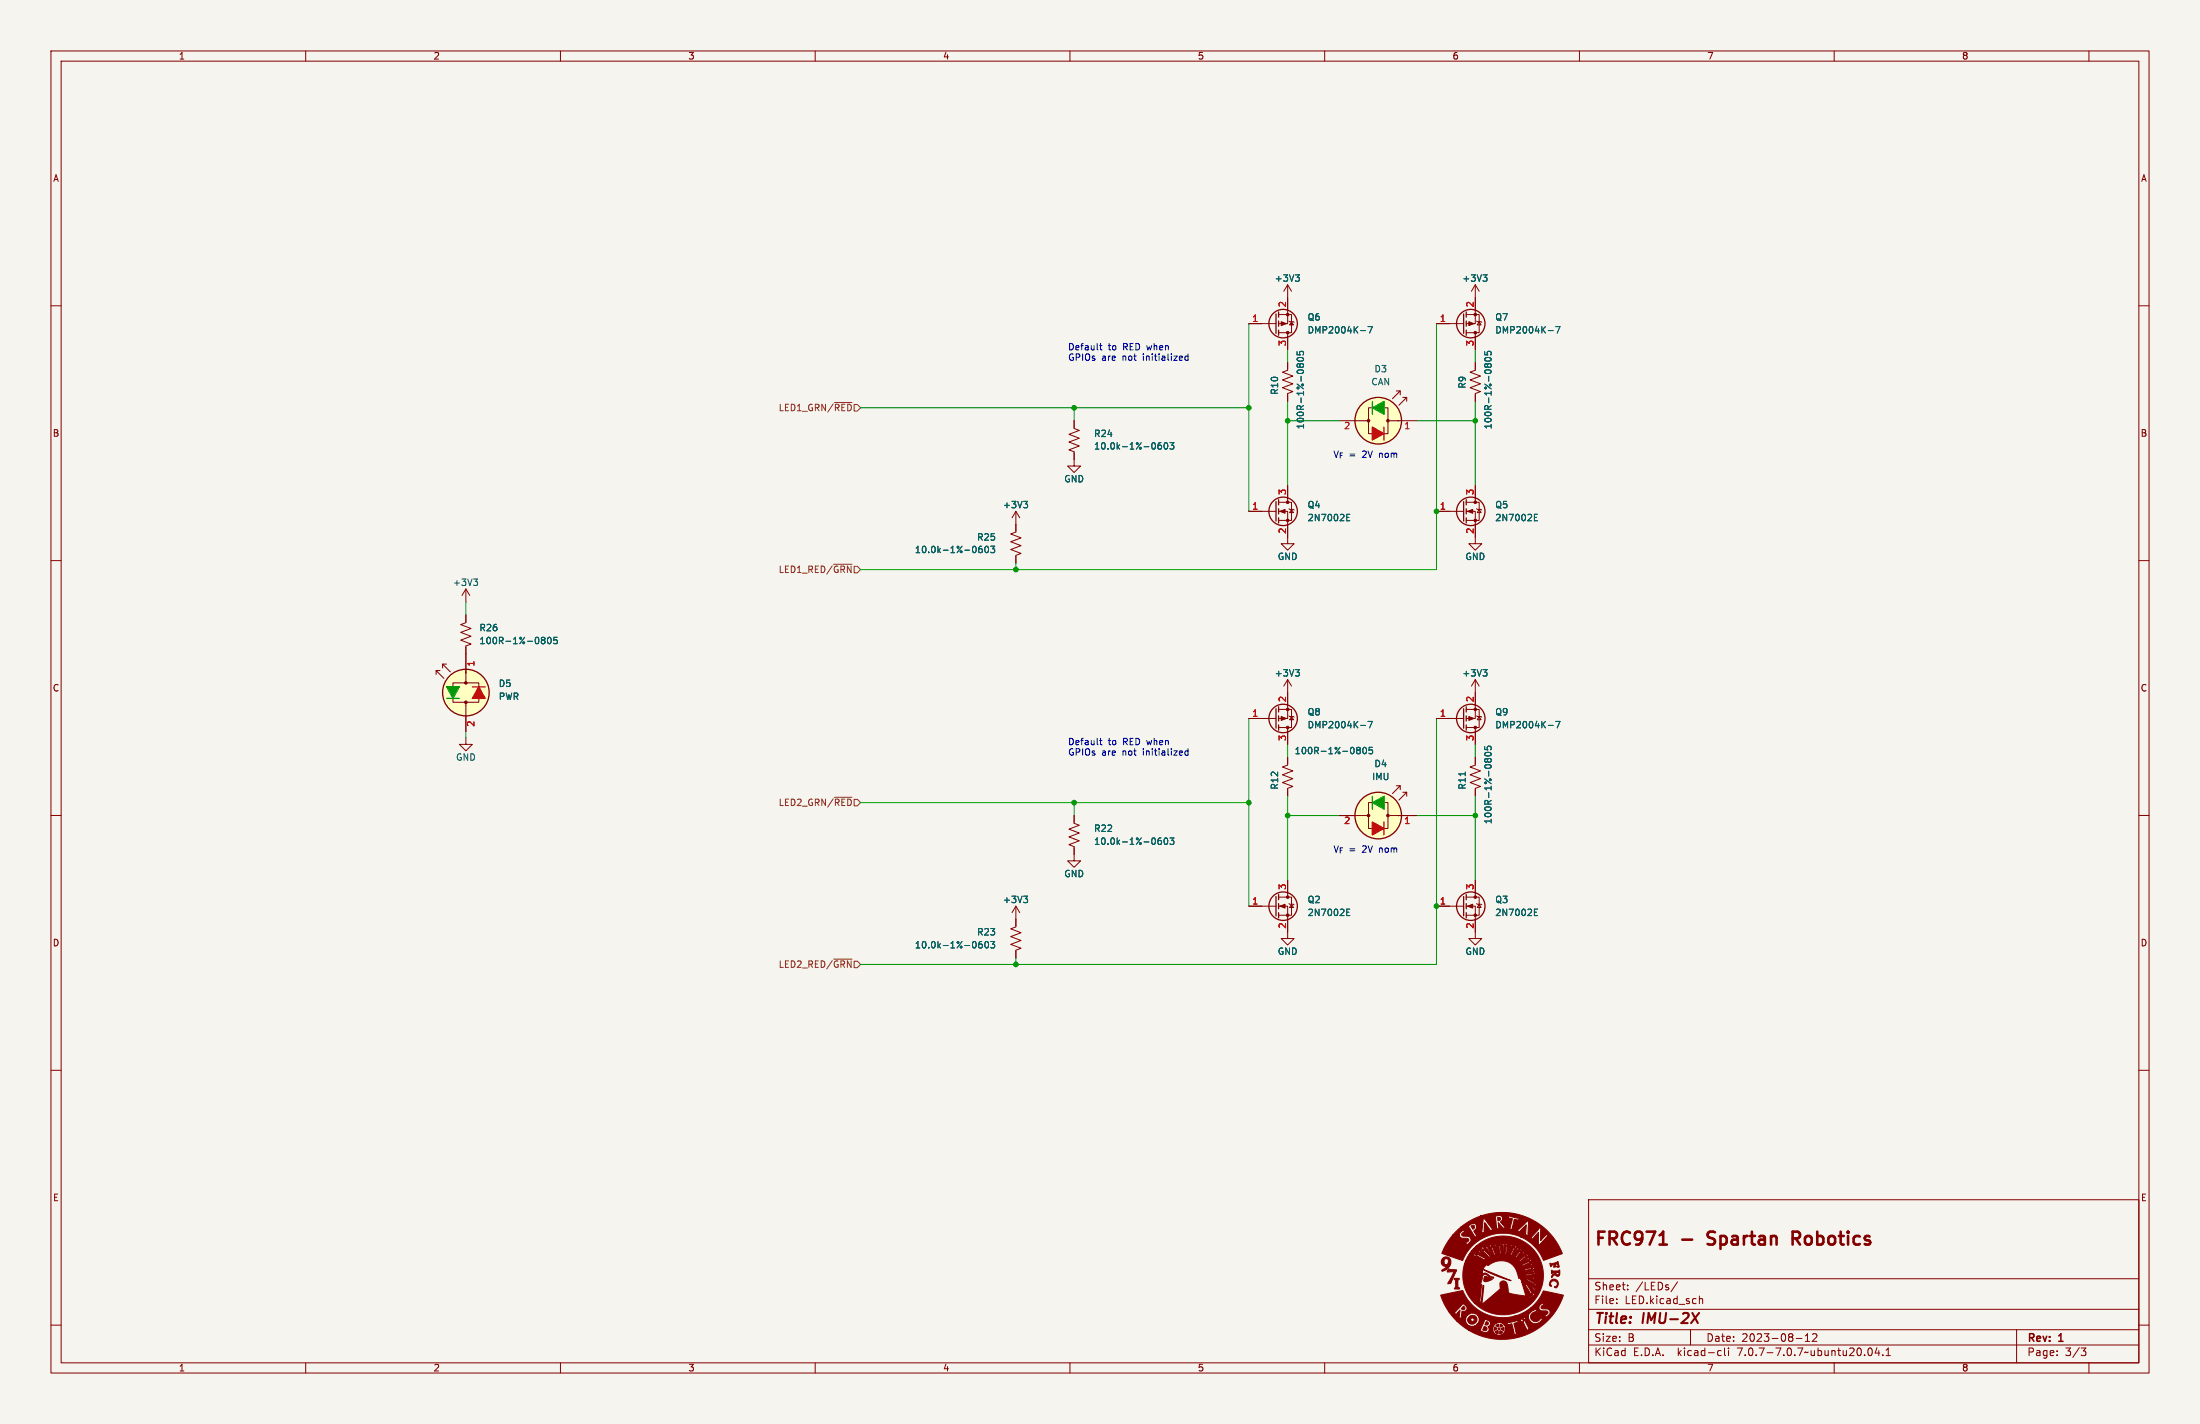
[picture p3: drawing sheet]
<svg xmlns="http://www.w3.org/2000/svg" width="432mm" height="279mm" viewBox="0 0 432 279" stroke-linecap="round" stroke-linejoin="round" font-family="sans-serif">
<path d="M0 0h431.8v279.4h-431.8z" fill="#f5f4ef" stroke="#f5f4ef" stroke-width=".2"/>
<g fill="none" stroke="#840000" stroke-width=".2">
<path d="M10 10h411.8v259.4h-411.8zM12 12h407.8v255.4h-407.8zM60 10v2M110 10v2M160 10v2M210 10v2M260 10v2M310 10v2M360 10v2M410 10v2M10 60h2M252.7 55.9v7.6h-1.7"/>
<path d="M252.7 55.9l-.7 1.3M252.7 55.9l.8 1.3M289.6 55.9v7.6h-1.8M289.6 55.9l-.8 1.3M289.6 55.9l.7 1.3M419.8 60h2M245.1 63.5h5.3M251 61.7h2.5v3.6h-2.5M252.7 71.1v1.5l-1 .4 2 .8-2 .7 2 .8-2 .8 2 .7-1 .4v1.5M252.7 65.3v3.3M253 63l1 .2M253.5 63.1l.4 .7h-.8z"/>
<path d="M274.1 76.7h.7l-1.5 1.5M274.8 76.7v.8M275.3 78h.8l-1.5 1.5M276.1 78v.7M281.9 63.5h5.4M287.8 61.7h2.5v3.6h-2.5M289.6 71.1v1.5l-1.1 .4 2.1 .8-2.1 .7 2.1 .8-2.1 .8 2.1 .7-1 .4v1.5M289.6 65.3v3.3M289.8 63l1 .2M290.3 63.1l.4 .7h-.8zM210.8 82.6v1.5l1 .4-2 .7 2 .8-2 .7 2 .8-2 .8 1 .3v2.8h1.3l-1.3 1.3-1.3-1.3h1.3M251 98.6h2.5v3.5h-2.5"/>
<path d="M252.7 95.3v3.3M253 99.8l1 .3M253.5 99.9l.4 .7h-.8zM262.9 82.6h5.6M269.2 80h-.6v5.1h.6M271.8 80h.6v5.1h-.6M274.3 82.6h3.8M287.8 98.6h2.5v3.5h-2.5M289.6 95.3v3.3M289.8 99.8l1 .3M290.3 99.9l.4 .7h-.8zM10 110h2"/>
<path d="M91.4 115.6l-.7 1.2M91.4 115.6v2.5M91.4 115.6l.8 1.2M199.4 100.3v4.1l-1 .4 2 .7-2 .8 2 .8-2 .7 2 .8-1 .4v1.5M199.4 100.3l-.8 1.3M199.4 100.3l.8 1.3M245.1 100.3h5.3M251 100.3h1.7v6.4h1.3l-1.3 1.3-1.2-1.3h1.2M281.9 100.3h5.4M287.8 100.3h1.8v6.4h1.2l-1.2 1.3-1.3-1.3h1.3M419.8 110h2M85.6 132.3v-.7l1.5 1.5"/>
<path d="M85.6 131.6h.8M86.9 131.1v-.8l1.5 1.5M86.9 130.3h.7M88.9 137.2v.6h5.1v-.6M88.9 134.6v-.6h5.1v.6M91.4 120.7v1.5l-1 .4 2.1 .7-2.1 .8 2.1 .7-2.1 .8 2.1 .8-1.1 .3v5.4M91.4 137.9v5.6M251 139.2h2.5v3.5h-2.5M252.7 133.4v7.6h-1.7M252.7 133.4l-.7 1.2M252.7 133.4l.8 1.2M287.8 139.2h2.5v3.5h-2.5"/>
<path d="M289.6 133.4v7.6h-1.8M289.6 133.4l-.8 1.2M289.6 133.4l.7 1.2M10 160h2M91.4 144.8v1.3h1.3l-1.3 1.2-1.2-1.2h1.2M245.1 141h5.3M252.7 148.6v1.5l-1 .4 2 .8-2 .7 2 .8-2 .7 2 .8-1 .4v1.5M252.7 142.7v3.4M253 140.5l1 .2M253.5 140.6l.4 .6h-.8zM269.2 157.5h-.6v5.1h.6M271.8 157.5h.6v5.1h-.6"/>
<path d="M274.1 154.2h.7l-1.5 1.5M274.8 154.2v.7M275.3 155.4h.8l-1.5 1.6M276.1 155.4v.8M281.9 141h5.4M289.6 148.6v1.5l-1.1 .4 2.1 .8-2.1 .7 2.1 .8-2.1 .7 2.1 .8-1 .4v1.5M289.6 142.7v3.4M289.8 140.5l1 .2M290.3 140.6l.4 .6h-.8zM419.8 160h2M199.4 177.8v4.1l-1 .3 2 .8-2 .8 2 .7-2 .8 2 .8-1 .3v1.6M199.4 177.8l-.8 1.3"/>
<path d="M199.4 177.8l.8 1.3M210.8 160v1.5l1 .4-2 .8 2 .7-2 .8 2 .8-2 .7 1 .4v2.8h1.3l-1.3 1.3-1.3-1.3h1.3M245.1 177.8h5.3M251 177.8h1.7v6.4h1.3l-1.3 1.2-1.2-1.2h1.2M251 176h2.5v3.6h-2.5M252.7 172.7v3.3M253 177.3l1 .2M253.5 177.4l.4 .7h-.8zM262.9 160h5.6M274.3 160h3.8M281.9 177.8h5.4M287.8 177.8h1.8v6.4h1.2l-1.2 1.2-1.3-1.2h1.3"/>
<path d="M287.8 176h2.5v3.6h-2.5M289.6 172.7v3.3M289.8 177.3l1 .2M290.3 177.4l.4 .7h-.8zM10 210h2M419.8 210h2M311.8 235.4h108v32h-108zM10 260h2M311.8 256.9h108M311.8 250.9h108M317.3 255.6v.2M317.3 254.9v.1"/>
<path d="M319.5 252.9v.2M319.5 252.2v.1M329.3 251.5l-1.3 1.9M333.5 254.3v1.5M333.5 254.9l.3-.1 .3 .1 .1 .9M419.8 260h2M60 267.4v2M110 267.4v2M160 267.4v2M210 267.4v2M260 267.4v2M310 267.4v2"/>
<path d="M311.8 263.9h108M311.8 260.9h108M331.8 260.9v3M337.4 265l.4 .1M337.8 265.9l-.4 .1M338.5 264.5v1.3l.2 .2M339.3 264.5v.1M339.3 265v1M352.5 262.6h1.2M354.3 263.2h.9M354.3 262.1l.5-.4v1.5M355.8 261.8l.5-.1 .2 .1 .1 .3-.9 1.1h.9"/>
<path d="M360 267.4v2M366.8 264.6l.2-.1a.8 .8 0 0 1 .5 .7 .8 .8 0 0 1-.5 .8 .99 .99 0 0 1-.2-1.4zM368.4 264.4l-.4 1.1h1M368.8 265v1M369.5 265.8v.2M370.2 266h.8M370.2 264.9l.4-.4v1.5M395.8 260.9v6.5M403.8 265.8v.2M403.8 265.1v.1M408.5 264.5h.9l-.5 .6 .4 .1 .1 .5-.3 .3h-.4M410 267.4v2"/>
</g>
<path d="M332.2 257.6l1 2M333.5 257.6l-1.6 2" fill="none" stroke="#840000" stroke-width=".4"/>
<path d="M325.7 244.2h1.5M330.2 243.2h1.9M335.1 244.1l.4 .1M335.3 241.9l-.2 .2 .2 .5M352.4 243l.9 1.2M353 241.8l-1.2-.1v2.5M353 242.9l-1.2 .1" fill="none" stroke="#840000" stroke-width=".51"/>
<g fill="#840000" stroke="#840000" stroke-width=".2">
<path d="M282.8 254.1l4.3-.9a8.5 8.5 0 0 0 10 5.1h2.9l.1 .6 .4 .7h.3a1.43 1.43 0 0 0 1.9-.8l-.2-.3-.4 .5a.98 .98 0 0 1-1.6-.3 .98 .98 0 0 1 1-1.3l.1 .1 .2-.1-.1-.1a.43 .43 0 0 0-.4-.4 .43 .43 0 0 0-.4 .3l-.8 .6-.1 .5h-2.9h.1a8.5 8.5 0 0 0 3.3-1.8h1.5l.3 .6 .9 .1a.42 .42 0 0 1 .6 .2 .42 .42 0 0 1-.5 .5l-.2 .1 .4 .5 .2-.3a.73 .73 0 0 0 .4-1.1l-.4-.3h-1.1a.39 .39 0 0 1 0-.5 .39 .39 0 0 1 .5-.2l-.4-.5-.5 .5-.2 .4h-1.5a13.2 13.2 0 0 0 2.5-3.2l3.8 .8a12.7 12.7 0 0 1-18.6 6.9h2.1l1.4 .5 .3-.1 .3-.7h.6l.1 .1-.1 .1 .2 .3-.1 .1h.1l.1 .3h.1v.2l.1-.1 .1 .2 .1-.1v.2l.1-.1 .3 .2 .1-.1 .3 .1 .1-.1h.1v-.1l.2 .1v-.2l.1 .1v-.2l.2 .1v-.2h.2l-.1-.1 .3-.2-.1-.1 .1-.1v-.3l.1-.1-.1-.1h.1l-.2-.2 .1-.2-.1-.1-.1-.3-.2 .1 .1-.2h-.3l-.1-.2-.1 .1-.1-.2h1.2l.2 .6 .7-.3 .4 1.6a.22 .22 0 0 1 .1 .3 .22 .22 0 0 1-.2 .1l.2 .2 .6-.2 .1-.2a.4 .4 0 0 1-.5-.5l-.1-.7a.41 .41 0 0 1-.1-.6 .41 .41 0 0 1 .6-.1h.2l-.1-.5h.5l.5 .3 .7 1.3a.21 .21 0 0 0 .2 .3 .21 .21 0 0 0 .2-.3l-.3-.8a1.17 1.17 0 0 1-.2-1.3h-.1a.22 .22 0 0 0-.3-.2 .22 .22 0 0 0-.1 .4l-.3 .1v-.4l-.3 .6-.6-.1-.1 .1-1.6 .4h-2.3v.1l-.1-.1v.2l-.4 .1-.1 .3-.1-.1-.2 .7h-.6v-.2l-.3-.2a.69 .69 0 0 0 .5-.8 .69 .69 0 0 0-.7-.6l-.5-.1 .1 .3-.2 .5-.6 1.3-.2-.1-.1 .2h-2.1l-2.2-1.8 1.7 .1 .1 .3-.2 .2h.4v.4l.2-.1 .4 .1v.2l.4-.2 .2 .2 .1-.2 .2-.1 .3 .1a.36 .36 0 0 1 .4-.5l-.1-.2 .4-.3a.28 .28 0 0 1-.2-.2 .28 .28 0 0 1 .2-.3 .28 .28 0 0 1-.3-.2 .28 .28 0 0 1 .2-.3 .31 .31 0 0 1-.4-.1 .31 .31 0 0 1-.1-.4h-.1a.28 .28 0 0 1-.3 .1 .28 .28 0 0 1-.1-.3 .35 .35 0 0 1-.4 .2 .35 .35 0 0 1-.3-.2 .3 .3 0 0 1-.2 .3 .3 .3 0 0 1-.3-.1v.2l-.2 .2h-.3a.31 .31 0 0 1 .1 .4 .31 .31 0 0 1-.4 .1 .3 .3 0 0 1 .3 .3 .3 .3 0 0 1-.3 .3h-1.4l-1.6-1.8h.9l.6 .6v-.3l.7-.7-.2 1.2a.47 .47 0 0 0 .4 .6h.1l-.1-.3 .1-.8a.3 .3 0 0 1 0-.4 .3 .3 0 0 1 .5 0h.1a.71 .71 0 0 0 .4-.8 .71 .71 0 0 0-.5-.6l-.4-.2v.2l-1.4 1.6-1.2-.1a11.3 11.3 0 0 1-1.6-3.3z"/>
<path d="M289.3 244.9l.4-.3h1.8l1.3 1.8 .2-.1 3.6 .1 .8-1.5a.41 .41 0 0 0 .3-.3 .41 .41 0 0 0-.1-.4l-.1 .3h-.2v-.3l-.3 .3v.5l-.6 1.3h-3.4l-1.1-2h.4l.4 .5 .6 1.5h2.8l.8-2-.1-.3a.16 .16 0 0 1 0 .2 .16 .16 0 0 1-.2 0 .16 .16 0 0 1 0-.2l-.7 2.2h-2.4l-.5-1.3 .1-.6-.3-.3h.4l.2 .4 .5 1.8 .2-.1-.4-1.9h.3l.2 .5 .2 1.4 1.2 .1 .3-1.5 .2-.4-.1-.5-.1 .3-.2-.1 .1-.3a.53 .53 0 0 0-.2 .9l-.2 1.5h-.8l-.2-1.6 .2-.5a.77 .77 0 0 1 .3 1v.8a.16 .16 0 0 0 0 .3 .16 .16 0 0 0 .2 0 .16 .16 0 0 0 0-.3l.1-2a.17 .17 0 0 1-.2 .2 .17 .17 0 0 1-.1-.3l-.1 .3h-.2l-.3-.4 .1 .3-.2 .1-.2-.2v.4h-.3l-.2-.4v.3l-.2-.2-.5 .1-.1 .3h-.1l-.1-.3-.2 .3h-.5a.18 .18 0 0 1 0 .3 .18 .18 0 0 1-.2 0 .18 .18 0 0 1-.1-.2v.2h-1.8a7.8 7.8 0 0 1 10.7-.1 7.8 7.8 0 0 1 .7 10.7 8.1 8.1 0 0 1-11.7 .4l1 .1 .3-.3 .4-3.2 .1 .1-.3 3.6 3.2-2.7a.76 .76 0 0 0 .3-1.1 .74 .74 0 0 1 .7-.8 .74 .74 0 0 1 .8 .8v.2a1.8 1.8 0 0 0 .3 1.4l3.3 .6-.7-2.3h.5l1 1.7 .1 .6 .4 .3v-.4h.2l.1 .3a.55 .55 0 0 0 .1-.6 .55 .55 0 0 0-.6-.3l-1-1.7-.8 .1-.1-.5h.6l.4 .2 1.5 1.6h.2l-.2-.2 .1-.1 .2 .1v-.2l-.6-.3-1.3-1.3h-.2l.2 .1-.1 .2-.8-.1-.2-.5h.9l.6 .4a2.36 2.36 0 0 1 1.3 .9l.4-.1-.3-.1 .1-.2 .3 .1-.3-.4h-.5l-1.5-.8-.1 .2h-.9v-.2h-.4l-.1-.2a3.5 3.5 0 0 0-2.2-3 3.5 3.5 0 0 0-3.7 .7l-.4-.2-.7 .9 5.6 2.3-3.2-1.1-2.4-1.2v1a1.03 1.03 0 0 1 1.5 .4l.7 .2v.2l-.6-.1-1.1-.7-.5 .2-.1 .7-.3 1.1 .2 .1-.4 3.5h-1a7.6 7.6 0 0 1-2-7.6l4.6 .1a4 4 0 0 1 5.2 .1 4.8 4.8 0 0 1 1.1 2.4l-.1-.6h.4l.1 .4 .1-.1a.35 .35 0 0 0-.1-.4 .35 .35 0 0 0-.5 0 .43 .43 0 0 1 0-.7h.2l.1 .3h.1a.36 .36 0 0 0-.1-.5 .36 .36 0 0 0-.5 .2l-.2-.3a.25 .25 0 0 1 0-.5 .25 .25 0 0 1 .3 .3h.2l-.2-.5-.6 .2-.1-.1a.31 .31 0 0 1-.3-.3 .31 .31 0 0 1 .3-.3l.2 .2h.2l-.4-.4-.4 .4-.2-.2a.34 .34 0 0 1-.4-.2 .34 .34 0 0 1 .1-.4l.5 .2a.42 .42 0 0 0-.6-.4 .36 .36 0 0 1-.1 .4 .36 .36 0 0 1-.5 0 .3 .3 0 0 1-.3-.2 .3 .3 0 0 1 0-.3h.5l-.7-.2v.5h-.9a.18 .18 0 0 1-.1-.3 .18 .18 0 0 1 .3-.1h.2l-.3-.1a.28 .28 0 0 0-.4 .1 .28 .28 0 0 0 .1 .4l-1 .2-.1-.3 .5-.2h-.3a.25 .25 0 0 0-.3 .2 .25 .25 0 0 0 .1 .3l-.5 .3a.28 .28 0 0 1-.2 .1 .28 .28 0 0 1-.3-.2l.4-.3-.3 .1a.28 .28 0 0 0-.2 .3 .28 .28 0 0 0 .2 .2l-.2 .2h-4.6l.3-.6h3.8a.37 .37 0 0 0 .5 .4l-.3-.4 .5-.3a.23 .23 0 0 1 .4-.1 .23 .23 0 0 1 0 .3l-.3 .2 .3-.1a.3 .3 0 0 0 .3-.2 .3 .3 0 0 0-.2-.3l.6-.2a.29 .29 0 0 1 .4-.1 .29 .29 0 0 1 .1 .3l-.5 .2 .4-.1a.3 .3 0 0 0 .3-.1 .3 .3 0 0 0-.1-.4h1.1v.4h-.5h.7v-.5l1 .3a.3 .3 0 0 1-.1 .3 .3 .3 0 0 1-.4 0h-.1l.6 .2 .2-.5 .5 .2a.29 .29 0 0 1 .3 .3 .29 .29 0 0 1-.2 .3l-.4-.1a.41 .41 0 0 0 .4 .3 .41 .41 0 0 0 .4-.4l.6 .6-.4 .2-.3-.1a.37 .37 0 0 0 .3 .3 .37 .37 0 0 0 .4-.2h.1l.4 .7-.4 .1-.2-.3h-.1l.2 .4a.38 .38 0 0 1 .4-.1 .38 .38 0 0 1 .3 .3v.2a.22 .22 0 0 1 0 .3 .22 .22 0 0 1-.3-.1l-.2-.2a.35 .35 0 0 0 .1 .4 .35 .35 0 0 0 .5-.1l.2 .8h-.5v-.4v.5l.8-.1v.1l1.9 .5 .3-.1a.17 .17 0 0 1-.3-.1 .17 .17 0 0 1 .2-.2l-2.3-.2-.1-.5h.3v.2h1.3l.5 .2 .3-.1-.2-.2 .1-.1 .2 .1-.3-.3-.5 .2h-1.7l-.1-.4h.3l.1 .2 2.1-.2-.2-.2 .3-.1-.3-.2-.5 .2-1.8 .3-.1-.5h.3v.2l1.6-.3a.43 .43 0 0 0 .4 .1 .43 .43 0 0 0 .3-.4 .18 .18 0 0 1-.2 .1 .18 .18 0 0 1-.2-.1l.3-.2-.5-.1-.4 .3-1.1 .3a.48 .48 0 0 1-.7-.3h.3l.1 .2 1.5-.6a.4 .4 0 0 0 .6-.3l-.2 .1-.1-.1 .1-.2h-.1l-1.9 .9h-.3l-.3-.5h.3l.2 .2 1.2-.6h.6l.3-.3h-.4v-.2h.3a.54 .54 0 0 0-.8 .3l-1.4 .6h-.3l-.2-.4h.3l.1 .2 1.8-1.1a.16 .16 0 0 1-.2-.1 .16 .16 0 0 1 .2-.2h-.3l-1.6 1.2h-.3l-.4-.4h.4l.1 .2 1.3-1a.44 .44 0 0 0 .4-.1 .44 .44 0 0 0 .1-.5l-.2 .3-.1-.1 .1-.3-.4 .2-.2 .4-1.1 .9h-.4l-.4-.3 .6 .1 1.5-1.4v-.3l-.2 .2v-.3l-.1 .1-1.4 1.6h-.4l-.5-.3h.5l.2 .1 .8-1.1 .5-.2 .1-.4-.3 .1-.1-.1 .2-.2a.52 .52 0 0 0-.5 .6l-.9 1.2h-.5l-.7-.3 1 .1 1.1-1.8a.16 .16 0 0 1-.3 0 .16 .16 0 0 1 .2-.2l-.3 .1-.1 .5-.8 1.3h-.8a5.8 5.8 0 0 0-4.6 .9h-3.8l.7-1.4h.7l.3 .4a1.47 1.47 0 0 1 1.3 .5l.6 .3 .4-.2-.4-.2a2.27 2.27 0 0 1-1.4-1l-.6-.1 .2 .3-.2 .1-.2-.2-.7 .1 .4-.6h1.1l1.9 1.5 .2-.1-1.7-1.6h-.3l.2 .1v.2l-1.4-.1 .4-.4h1.3l.2 .4 .5 .2 1.1 1.1 .3-.2-1.2-1.2a.55 .55 0 0 0-.2-.5 .55 .55 0 0 0-.6-.1 .22 .22 0 0 1 .3 .1 .22 .22 0 0 1-.1 .3l-.3-.2z"/>
<path d="M285.4 250.8h.1a.79 .79 0 0 1 .9 .2 .61 .61 0 0 0-.3 .8v.2a.51 .51 0 0 0 .4 .8l-.1 .1h-.7a.2 .2 0 0 1-.2-.1 .2 .2 0 0 1 .2-.3v-.8a.45 .45 0 0 0-.3-.7z"/>
<path d="M304.4 251.3a.87 .87 0 0 1 1.3 .1 .87 .87 0 0 1-.4 1.3l-.2-.2a.66 .66 0 0 0 .5-.9 .66 .66 0 0 0-1-.2 .66 .66 0 0 0-.1 1l-.4-.3z"/>
<path d="M284.3 249l1.2 .1a.25 .25 0 0 1 .4 .1 .25 .25 0 0 1-.1 .3l-.8 1.7a.65 .65 0 0 1-.8 .7l1.2-2.4-1 .1a.25 .25 0 0 1-.4-.1 .25 .25 0 0 1 .2-.4z"/>
<path d="M304.5 249.3l1.2 .1 .4-.2a.93 .93 0 0 1-.4 1.2h-.2a.36 .36 0 0 0-.3-.3 .36 .36 0 0 0-.3 .2l-.3 .4a.77 .77 0 0 1 .6-1h-.4l-.2 .2-.1-.2h.9a.32 .32 0 0 0 .2 .4 .32 .32 0 0 0 .3-.4h-1.4z"/>
<path d="M283.1 246.9a1.01 1.01 0 0 1 1.4 0 1.01 1.01 0 0 1 .1 1.4 1.54 1.54 0 0 1-1.6 1.1v-.2l1-.7a.86 .86 0 0 1-1.1-.8h.5a.46 .46 0 0 0 .6 .4 .46 .46 0 0 0 .3-.6 .45 .45 0 0 0-.5-.5 .45 .45 0 0 0-.4 .6v.1h-.5z"/>
<path d="M304.2 247.9h.5a1.07 1.07 0 0 0 1-.4l.3 .8a.23 .23 0 0 1 0 .3 .23 .23 0 0 1-.3 0v-.1a.31 .31 0 0 0 0-.5 .31 .31 0 0 0-.5 .1l.3 .4-.5 .1-.1-.1a.19 .19 0 0 0 .1-.3 .19 .19 0 0 0-.3 0l-.3 .3z"/>
<path d="M285.8 241.6l.9-.8h1.2a.81 .81 0 0 1 .8 .7l.4 .6a.52 .52 0 0 1 .1 .7l.9-.4-.1-.1-.2 .1-.4-.6h1.3v.1l.8-.2-.2-.1v-.8h.2a.16 .16 0 0 0 .2 .1 .16 .16 0 0 0 .1-.3 .16 .16 0 0 0-.3 0v.2h-.2l.1-.9 .7 .9a.39 .39 0 0 1 .2 .7h5.4l.8 .2a.52 .52 0 0 1 .3-.7h.3v.2a.16 .16 0 0 0 .2 0 .16 .16 0 0 0 0-.2 .16 .16 0 0 0-.2 0h-.3l.8-.7-.1 1.7-.3 .1 .8 .4-.1-.4 .1-1.7a.7 .7 0 0 0-.2-.9l-2.1 2h-5.4l.6-.2h4h-4l.2-.1v-.1h-.3l-1.4-1.9a.21 .21 0 0 0-.3-.2 .21 .21 0 0 0 0 .4l-.3 2.3-1.4 .1a.22 .22 0 0 1-.1-.3 .22 .22 0 0 1 .2-.2l.3-.3v-.4a.71 .71 0 0 0-.6-.6 .71 .71 0 0 0-.7 .4l-.6 .4h-1.2l.4-.3a12.6 12.6 0 0 1 3.5-1.9h2.7v.2h.2l.2 2.1-.2 .2 .9-.1-.2-.1-.2-1 .8 .8a.37 .37 0 0 0 .6 .2l.2-.1-.3-.1-.8-.9 .4-.5v-.3l1.8 .1a.93 .93 0 0 1-.1 1l-.1 .5a.24 .24 0 0 1-.1 .3 .24 .24 0 0 1-.3 0l.3 .2a.45 .45 0 0 0 .6 0 .27 .27 0 0 1-.2-.2 .27 .27 0 0 1 .1-.3l.3-1.4 .7 .2-.1 .1a.39 .39 0 0 0 .4-.5h-.2l-1.6-.3a.16 .16 0 0 0-.2-.2 .16 .16 0 0 0-.1 .2l-.1 .3h-1.1a.9 .9 0 0 0-1.3-.4h-3a12.7 12.7 0 0 1 16 7.4l-3.7 1.3a8.4 8.4 0 0 0-4.5-4.6h1.9l.7 .5-.1-.2 1.1-1.2-.1 2.5h.2l1.4-1.5a.2 .2 0 0 1 .2-.2 .2 .2 0 0 1 .2 .1h.1l-.6-.7-.2 .1 .2 .3-1 1v-2.1a.47 .47 0 0 0-.6-.5l.2 .4-1.4 1.5-.2-.1-.1 .1h-1.9a8.7 8.7 0 0 0-11.4 4.6l-4-1.4a12.3 12.3 0 0 1 2.2-3.6h1.2l.4 .6 .8 .1a.42 .42 0 0 1 .7 .3 .42 .42 0 0 1-.7 .4l.3 .6 .3-.3a.85 .85 0 0 0 .5-1l-.4-.4h-.4a.76 .76 0 0 1-1-.4 .44 .44 0 0 1 .6-.4l-.4-.5-.6 .6-.1 .4h-1.2z"/>
<path d="M293.5 261.3l.4-.3 .2 .1v.3a.22 .22 0 0 1-.1 .3 .22 .22 0 0 1-.3-.1z"/>
<path d="M294.4 261.2l.1-.1 .5 .3a.47 .47 0 0 1-.7 .2z"/>
<path d="M294.7 260.6l.5-.2a.37 .37 0 0 1-.2 .7l-.3-.3z"/>
<path d="M293.4 260.3l.1 .1a.34 .34 0 0 1 .2 .4 .34 .34 0 0 1-.4 .2z"/>
<path d="M294.4 259.8l.6 .3-.2 .1a.25 .25 0 0 1-.3 .1 .25 .25 0 0 1-.1-.3z"/>
<path d="M293.6 260.1l.5-.3v.5h-.1z"/>
<path d="M291.3 260.2l.5 .3a.41 .41 0 0 1-.1 .6 .41 .41 0 0 1-.6-.1z"/>
<path d="M291.7 259.3a.37 .37 0 0 1 .4 .5 .37 .37 0 0 1-.6 .1z"/>
<path d="M299 259l.3-.1v.2l-.3 .1 .2-.3-.2 .3z"/>
<path d="M288.3 258.4a.9 .9 0 0 1 1.3-.1 .9 .9 0 0 1 .1 1.3 .9 .9 0 0 1-1.3 0l-.3-.6h.5l.4 .3 .3-.1v-.4a.37 .37 0 0 0-.4-.2 .37 .37 0 0 0-.3 .4h-.5z"/>
<path d="M287.2 256.3l.3 .3v.2a.4 .4 0 0 1-.7 0z"/>
<path d="M291.4 250.5h.3l1.2 .5-.1 .1a1.82 1.82 0 0 1-1.5 .3l-.1-.1z"/>
<path d="M300.5 253.9h.2v.2h-.2v-.2l.2 .1z"/>
<path d="M301.1 251.7h.2v.2h-.2l.2-.1z"/>
<path d="M300.8 250.1h.2v.1h-.2h.2z"/>
<path d="M300.7 248.7l.1-.1 .1 .2-.2 .1 .2-.2-.2 .1 .1-.1-.2 .1 .2-.2z"/>
<path d="M300.2 247.5h.2v.2h-.2l.2-.1h-.2h.2z"/>
<path d="M299.4 246.3h.2l-.1 .2h-.1l.2-.2-.2 .1 .1-.1-.1 .1z"/>
<path d="M289.7 246l.2 .2-.2-.2 .2 .2-.2-.2h.1a.15 .15 0 0 1 .2 .1 .15 .15 0 0 1-.2 .2 .15 .15 0 0 1-.1-.2l.1 .1z"/>
<path d="M298.3 245.5l.2-.1 .1 .2h-.2l.1-.1-.1 .1 .1-.1z"/>
<path d="M290.9 245.1l.3 .1-.1 .2-.2-.1 .2 .1-.2-.2 .2 .1-.2-.1 .2 .1z"/>
<path d="M297.1 244.6h.2v.2h-.2l.2-.1-.1-.1-.1 .2z"/>
<path d="M292.8 244.5h.1v.2h-.1l.1-.1-.1-.1-.1 .2z"/>
<path d="M295.8 244.3h.1v.2h-.1l.1-.2-.1 .2 .1-.2-.2 .1z"/>
<path d="M294.1 244.2l.2 .2-.2-.2 .2 .2-.1-.2h.1l.1 .2h-.2z"/>
<path d="M288.7 240.6a.37 .37 0 0 1 .7 0 .37 .37 0 0 1-.4 .5z"/>
<path d="M293.9 238.9a.36 .36 0 0 1 .6 .2 .36 .36 0 0 1-.4 .4z"/>
<path d="M251.5 140.6l1 .4-1 .4z"/>
<path d="M272.8 82.6h1.8z"/>
<path d="M251.5 63.1l1 .4-1 .4z"/>
<path d="M288 100.3l1.1-.4v.8z"/>
<path d="M251.2 100.3l1-.4v.8z"/>
<path d="M91.4 131.8v1.8z"/>
<path d="M288.3 63.1l1 .4-1 .4z"/>
<path d="M288 177.8l1.1-.4v.8z"/>
<path d="M272.8 160h1.8z"/>
<path d="M251.2 177.8l1-.4v.8z"/>
<path d="M288.3 140.6l1 .4-1 .4z"/>
<circle cx="294.2" cy="260.7" r=".2"/>
<circle cx="299.5" cy="252" r=".1"/>
<circle cx="299.5" cy="251" r=".08"/>
<circle cx="252.7" cy="139.2" r=".25"/>
<circle cx="252.7" cy="142.7" r=".25"/>
<circle cx="268.6" cy="82.5" r=".25"/>
<circle cx="272.4" cy="82.5" r=".25"/>
<circle cx="252.7" cy="61.7" r=".25"/>
<circle cx="252.7" cy="65.3" r=".25"/>
<circle cx="289.6" cy="102.1" r=".25"/>
<circle cx="289.6" cy="98.6" r=".25"/>
<circle cx="252.7" cy="102.1" r=".25"/>
<circle cx="252.7" cy="98.6" r=".25"/>
<circle cx="91.4" cy="137.8" r=".25"/>
<circle cx="91.4" cy="134" r=".25"/>
<circle cx="289.6" cy="61.7" r=".25"/>
<circle cx="289.6" cy="65.3" r=".25"/>
<circle cx="289.6" cy="179.6" r=".25"/>
<circle cx="289.6" cy="176" r=".25"/>
<circle cx="268.6" cy="160" r=".25"/>
<circle cx="272.4" cy="160" r=".25"/>
<circle cx="252.7" cy="179.6" r=".25"/>
<circle cx="252.7" cy="176" r=".25"/>
<circle cx="289.6" cy="139.2" r=".25"/>
<circle cx="289.6" cy="142.7" r=".25"/>
</g>
<g fill="none" stroke="#006464" stroke-width=".2">
<path d="M254.2 53.9h.8l-.4 .5M254.8 54.4l.2 .2v.3l-.2 .3M291.1 53.9h.8l-.5 .5M291.6 54.4l.3 .2v.3l-.3 .3M254.6 69v.6l.6 .1-.1-.2v-.4l.2-.2 .4 .1 .1 .2-.1 .5M254.6 70.3a.75 .75 0 0 1 1.2 .3 .72 .72 0 0 1-1.2-.2zM255.1 71.8v.2M255.1 71.6l-.2-.2h-.2l-.1 .2v.4M255.1 71.6l.3-.2h.3l.1 .2v.4M255.1 71.6v.2M255.1 71.8l.1 .2M267.1 64.9h.9"/>
<path d="M268.5 64.1h.9l-.6 1.2M291.4 69v.6l.6 .1-.1-.2 .1-.4 .1-.2 .5 .1 .1 .2-.1 .5M291.5 70.3a.75 .75 0 0 1 1.2 .3 .72 .72 0 0 1-1.3-.2zM292 71.6l-.3-.2h-.2l-.1 .2 .1 .4M292 71.6l.2-.2h.4l.1 .2-.1 .4M292 71.8l-.1 .2M292 71.6v.2M292 71.8v.2M303.9 64.9h1M305.3 64.1h.9l-.6 1.2M200.9 98.4h.8l-.4 .5M201.4 98.9l.3 .2v.3l-.3 .2"/>
<path d="M227.9 86.9h-.4l-.2 .3v.7l.2 .2 .4-.1 .1-.4-.1-.2-.4-.1-.2 .3M228.7 86.9h.1a.68 .68 0 0 1 .4 .6 .68 .68 0 0 1-.4 .6 .84 .84 0 0 1-.1-1.2zM229.6 86.9h.8l-.4 .4 .3 .2v.5l-.1 .1-.6-.1M93 113.6h.7l-.4 .5M93.5 114.1l.2 .2v.3l-.2 .3M192.7 107.2h-.4l-.2 .3v.7l.2 .2 .4-.1 .1-.4-.1-.2h-.4l-.2 .2M193.5 107.2h.1a.68 .68 0 0 1 .4 .6 .68 .68 0 0 1-.4 .6 .84 .84 0 0 1-.1-1.2zM194.4 107.2h.8l-.4 .5 .4 .1v.5l-.2 .1-.6-.1M264.3 101.5h.5M264.3 102.2h.6M264.3 100.9h.6M301.2 101.5h.4"/>
<path d="M301.2 102.2h.6M301.2 100.9h.6M106.4 125.5l.1 .1M106.4 125.1l.3-.1 .2 .2 .1 .1-.3 .3M106.5 125.6h.2M106.5 125.6h-.1M106.7 125.6l.3 .2-.1 .4-.2 .1-.3-.1M107.6 125.1l.2-.1a.68 .68 0 0 1 .4 .7 .68 .68 0 0 1-.4 .6 .84 .84 0 0 1-.2-1.2zM109.3 125h-.6v.6l.1-.1 .5 .1 .1 .2-.1 .4-.2 .1-.4-.1M254.2 131.4h.8l-.4 .5M254.8 131.9l.2 .2v.3l-.2 .3M291.1 131.4h.8l-.5 .5"/>
<path d="M291.6 131.9l.3 .2v.3l-.3 .3M266.4 147.1l.1 .1M266.4 146.7l.4-.1 .1 .2 .1 .1-.2 .3M266.5 147.2h.3M266.5 147.2h-.1M266.8 147.2l.2 .2-.1 .4-.1 .1-.4-.1M267.1 142.3h.9M267.6 146.8l.2-.2a.68 .68 0 0 1 .4 .7 .68 .68 0 0 1-.4 .6l-.3-.5zM268.5 141.5h.9l-.6 1.3M269.4 146.6h-.7v.6l.2-.1 .4 .1 .1 .2v.4l-.2 .1-.5-.1M287.6 151.5v.7M291.4 146.5v.6h.6l-.1-.2 .1-.4 .1-.1 .5 .1 .1 .1-.1 .5"/>
<path d="M291.5 147.8a.75 .75 0 0 1 1.2 .2 .72 .72 0 0 1-1.3-.1zM292 149.1l-.3-.3-.2 .1-.1 .2 .1 .3M292 149.1v.2M292 149.1l.2-.3 .4 .1 .1 .2-.1 .3M292 149.3l-.1 .1M292 149.3v.1M303.9 142.3h1M305.3 141.5h.9l-.6 1.3M200.9 175.8h.8l-.4 .5M201.4 176.3l.3 .3v.3l-.3 .2M227.9 164.4l-.4 .1-.2 .2v.7l.2 .3 .4-.1 .1-.5-.1-.1-.4-.1-.2 .2M228.7 164.5l.1-.1a.68 .68 0 0 1 .4 .6 .68 .68 0 0 1-.4 .7 .84 .84 0 0 1-.1-1.2z"/>
<path d="M229.6 164.4h.8l-.4 .5 .3 .1v.6l-.1 .1-.6-.1M264.3 179h.5M264.3 179.6h.6M264.3 178.4h.6M301.2 179h.4M301.2 179.6h.6M301.2 178.4h.6M192.7 184.7l-.4 .1-.2 .2v.8l.2 .2 .4-.1 .1-.4-.1-.2-.4-.1-.2 .3M193.5 184.8l.1-.1a.68 .68 0 0 1 .4 .7 .68 .68 0 0 1-.4 .6 .84 .84 0 0 1-.1-1.2zM194.4 184.7h.8l-.4 .5 .4 .1v.6l-.2 .1-.6-.1"/>
</g>
<g fill="none" stroke="#840000" stroke-width=".25">
<path d="M250.4 61.6v3.8M251 61.2v1M251 63v1M251 64.8v1M287.3 61.6v3.8M287.8 61.2v1M287.8 63v1M287.8 64.8v1M250.4 98.4v3.8M251 98v1.1M251 99.8v1M287.3 98.4v3.8"/>
<path d="M287.8 98v1.1M287.8 99.8v1M251 101.6v1M287.8 101.6v1M250.4 139.1v3.8M251 138.7v1M287.3 139.1v3.8M287.8 138.7v1M251 140.5v1M251 142.2v1.1M287.8 140.5v1M287.8 142.2v1.1"/>
<path d="M250.4 175.9v3.8M251 175.5v1M251 177.3v1M251 179.1v1M287.3 175.9v3.8M287.8 175.5v1M287.8 177.3v1M287.8 179.1v1"/>
<circle cx="251.8" cy="63.5" r="2.79"/>
<circle cx="288.7" cy="63.5" r="2.79"/>
<circle cx="270.5" cy="82.6" r="4.6"/>
<circle cx="251.8" cy="100.3" r="2.79"/>
<circle cx="288.7" cy="100.3" r="2.79"/>
<circle cx="91.4" cy="135.9" r="4.6"/>
<circle cx="251.8" cy="141" r="2.79"/>
<circle cx="288.7" cy="141" r="2.79"/>
<circle cx="251.8" cy="177.8" r="2.79"/>
<circle cx="270.5" cy="160" r="4.6"/>
<circle cx="288.7" cy="177.8" r="2.79"/>
</g>
<g fill="#ffffc2" stroke="#ffffc2" stroke-width=".2">
<circle cx="270.5" cy="82.6" r="4.6"/>
<circle cx="91.4" cy="135.9" r="4.6"/>
<circle cx="270.5" cy="160" r="4.6"/>
</g>
<path d="M269.4 78.8v2.5M87.7 137h2.5M269.4 156.2v2.6" fill="none" stroke="#00c200" stroke-width=".25"/>
<path d="M271.6 83.8v2.5M92.7 134.8h2.5M271.6 161.3v2.5" fill="none" stroke="#f00" stroke-width=".25"/>
<g fill="#f00" stroke="#f00" stroke-width=".25">
<path d="M269.3 83.8l2.3 1.3-2.3 1.2z"/>
<path d="M94 134.8l1.2 2.3h-2.5z"/>
<path d="M269.3 161.3l2.3 1.2-2.3 1.3z"/>
</g>
<g fill="#00c200" stroke="#00c200" stroke-width=".25">
<path d="M269.4 80l2.3-1.3v2.6z"/>
<path d="M87.6 134.7h2.6l-1.3 2.3z"/>
<path d="M269.4 157.5l2.3-1.3v2.6z"/>
</g>
<path d="M163.8 79h3.4M163.6 110.7h3.6M163.8 156.4h3.4M163.6 188.2h3.6" fill="none" stroke="#725600" stroke-width=".2"/>
<path d="M215.8 67.8h.5M216 67.4v1.1l.3 .2M233.2 69.4v1.3M233.2 69.9h-.4l-.2 .2 .1 .5h.5M215.8 145.3h.5M216 144.9v1.1l.3 .1M233.2 146.9v1.3M233.2 147.4l-.4-.1-.2 .3 .1 .5h.5" fill="none" stroke="#0000c2" stroke-width=".2"/>
<g fill="none" stroke="#009600" stroke-width=".2">
<path d="M245.1 63.5v36.8M252.7 68.6v2.5M252.7 78.7v16.6M281.9 63.5v48.3h-113M289.6 68.6v2.5M289.6 78.7v16.6M168.9 80h76.2M210.8 80v2.6M252.7 82.6h10.2M278.1 82.6h11.5M91.4 118.1v2.6M199.4 110.5v1.3"/>
<path d="M91.4 143.5v1.3M168.9 157.5h76.2M210.8 157.5v2.5M245.1 141v36.8M252.7 146.1v2.5M252.7 156.2v16.5M281.9 141v48.2h-113M289.6 146.1v2.5M289.6 156.2v16.5M252.7 160h10.2M278.1 160h11.5M199.4 188v1.2"/>
</g>
<g fill="#009600" stroke="#009600" stroke-width=".2">
<circle cx="289.6" cy="160" r=".46"/>
<circle cx="281.9" cy="177.8" r=".46"/>
<circle cx="210.8" cy="157.5" r=".46"/>
<circle cx="199.4" cy="111.8" r=".46"/>
<circle cx="252.7" cy="160" r=".46"/>
<circle cx="245.1" cy="157.5" r=".46"/>
<circle cx="199.4" cy="189.2" r=".46"/>
<circle cx="289.6" cy="82.6" r=".46"/>
<circle cx="281.9" cy="100.3" r=".46"/>
<circle cx="252.7" cy="82.6" r=".46"/>
<circle cx="245.1" cy="80" r=".46"/>
<circle cx="210.8" cy="80" r=".46"/>
</g>
<g font-size="3.5" fill="#840000">
<text x="312.8" y="245.1">FRC971</text>
<text x="336.4" y="245.1">Spartan</text>
<text x="353.9" y="245.1">Robotics</text>
</g>
<g font-size="2.8" fill="#840000">
<text x="312.8" y="260.3">Title:</text>
<text x="322.5" y="260.3">IMU-2X</text>
</g>
<g font-size="2.1" fill="#840000">
<text x="312.8" y="256.1">File:</text>
<text x="312.8" y="253.4">Sheet:</text>
<text x="318.9" y="256.1">LED.kicad_sch</text>
<text x="321" y="253.4">/LEDs/</text>
<text x="312.8" y="263.5">Size:</text>
<text x="319.5" y="263.5">B</text>
<text x="334.8" y="263.5">Date:</text>
<text x="341.8" y="263.5">2023-08-12</text>
<text x="397.8" y="263.7">Rev:</text>
<text x="404.2" y="263.7">1</text>
<text x="312.8" y="266.3">KiCad</text>
<text x="320.5" y="266.3">E.D.A.</text>
<text x="329.4" y="266.3">kicad-cli</text>
<text x="341.3" y="266.3">7.0.7-7.0.7~ubuntu20.04.1</text>
<text x="397.8" y="266.3">Page:</text>
<text x="405.3" y="266.3">3/3</text>
</g>
<g font-size="1.8" fill="#840000">
<text x="35" y="11.9">1</text>
<text x="85" y="11.9">2</text>
<text x="135" y="11.9">3</text>
<text x="185" y="11.9">4</text>
<text x="235" y="11.9">5</text>
<text x="285" y="11.9">6</text>
<text x="335" y="11.9">7</text>
<text x="385" y="11.9">8</text>
<text x="10.3" y="35.9">A</text>
<text x="420.1" y="35.9">A</text>
<text x="10.3" y="85.9">B</text>
<text x="420.1" y="85.9">B</text>
<text x="10.3" y="135.9">C</text>
<text x="420.1" y="135.9">C</text>
<text x="10.3" y="185.9">D</text>
<text x="420.1" y="185.9">D</text>
<text x="10.3" y="235.9">E</text>
<text x="420.1" y="235.9">E</text>
<text x="35" y="269.3">1</text>
<text x="85" y="269.3">2</text>
<text x="135" y="269.3">3</text>
<text x="185" y="269.3">4</text>
<text x="235" y="269.3">5</text>
<text x="285" y="269.3">6</text>
<text x="335" y="269.3">7</text>
<text x="385" y="269.3">8</text>
</g>
<g font-size="1.8" fill="#006464">
<text x="250.1" y="55.5">+3V3</text>
<text x="286.9" y="55.5">+3V3</text>
<text x="256.6" y="63.1">Q6</text>
<text x="256.6" y="65.6">DMP2004K-7</text>
<text x="293.4" y="63.1">Q7</text>
<text x="293.4" y="65.6">DMP2004K-7</text>
<text x="251.1" y="77.6" transform="rotate(-90 251.1 77.6)">R10</text>
<text x="269.1" y="75.8">CAN</text>
<text x="269.7" y="73.3">D3</text>
<text x="287.9" y="76.4" transform="rotate(-90 287.9 76.4)">R9</text>
<text x="214.6" y="88.4">10.0k-1%-0603</text>
<text x="214.6" y="86">R24</text>
<text x="256.1" y="84.3" transform="rotate(-90 256.1 84.3)">100R-1%-0805</text>
<text x="293" y="84.3" transform="rotate(-90 293 84.3)">100R-1%-0805</text>
<text x="208.8" y="94.8">GND</text>
<text x="196.7" y="99.9">+3V3</text>
<text x="256.6" y="99.9">Q4</text>
<text x="293.4" y="99.9">Q5</text>
<text x="191.7" y="106.3">R25</text>
<text x="256.6" y="102.5">2N7002E</text>
<text x="293.4" y="102.5">2N7002E</text>
<text x="179.5" y="108.7">10.0k-1%-0603</text>
<text x="250.7" y="110.1">GND</text>
<text x="287.5" y="110.1">GND</text>
<text x="88.8" y="115.2">+3V3</text>
<text x="94" y="124.1">R26</text>
<text x="94" y="126.6">100R-1%-0805</text>
<text x="97.8" y="135">D5</text>
<text x="97.8" y="137.5">PWR</text>
<text x="250.1" y="132.9">+3V3</text>
<text x="286.9" y="132.9">+3V3</text>
<text x="256.6" y="140.6">Q8</text>
<text x="256.6" y="143.1">DMP2004K-7</text>
<text x="293.4" y="140.6">Q9</text>
<text x="293.4" y="143.1">DMP2004K-7</text>
<text x="89.4" y="149.5">GND</text>
<text x="254" y="148.2">100R-1%-0805</text>
<text x="251.1" y="155" transform="rotate(-90 251.1 155)">R12</text>
<text x="269.2" y="153.3">IMU</text>
<text x="269.7" y="150.7">D4</text>
<text x="287.9" y="155" transform="rotate(-90 287.9 155)">R11</text>
<text x="293" y="161.8" transform="rotate(-90 293 161.8)">100R-1%-0805</text>
<text x="214.6" y="166">10.0k-1%-0603</text>
<text x="214.6" y="163.4">R22</text>
<text x="208.8" y="172.3">GND</text>
<text x="196.7" y="177.4">+3V3</text>
<text x="256.6" y="177.4">Q2</text>
<text x="256.6" y="179.9">2N7002E</text>
<text x="293.4" y="177.4">Q3</text>
<text x="293.4" y="179.9">2N7002E</text>
<text x="191.7" y="183.7">R23</text>
<text x="179.5" y="186.3">10.0k-1%-0603</text>
<text x="250.7" y="187.6">GND</text>
<text x="287.5" y="187.6">GND</text>
</g>
<g font-size="1.8" fill="#a90000">
<text x="245.7" y="63.2">1</text>
<text x="252.5" y="60.4" transform="rotate(-90 252.5 60.4)">2</text>
<text x="282.5" y="63.2">1</text>
<text x="289.3" y="60.4" transform="rotate(-90 289.3 60.4)">2</text>
<text x="252.5" y="68" transform="rotate(-90 252.5 68)">3</text>
<text x="289.3" y="68" transform="rotate(-90 289.3 68)">3</text>
<text x="263.7" y="84.5">2</text>
<text x="275.5" y="84.5">1</text>
<text x="245.7" y="100.1">1</text>
<text x="252.5" y="97.2" transform="rotate(-90 252.5 97.2)">3</text>
<text x="282.5" y="100.1">1</text>
<text x="289.3" y="97.2" transform="rotate(-90 289.3 97.2)">3</text>
<text x="252.5" y="104.8" transform="rotate(-90 252.5 104.8)">2</text>
<text x="289.3" y="104.8" transform="rotate(-90 289.3 104.8)">2</text>
<text x="93.4" y="130.9" transform="rotate(-90 93.4 130.9)">1</text>
<text x="252.5" y="137.9" transform="rotate(-90 252.5 137.9)">2</text>
<text x="289.3" y="137.9" transform="rotate(-90 289.3 137.9)">2</text>
<text x="93.4" y="142.7" transform="rotate(-90 93.4 142.7)">2</text>
<text x="245.7" y="140.7">1</text>
<text x="282.5" y="140.7">1</text>
<text x="252.5" y="145.5" transform="rotate(-90 252.5 145.5)">3</text>
<text x="289.3" y="145.5" transform="rotate(-90 289.3 145.5)">3</text>
<text x="263.7" y="162">2</text>
<text x="275.5" y="162">1</text>
<text x="245.7" y="177.5">1</text>
<text x="252.5" y="174.7" transform="rotate(-90 252.5 174.7)">3</text>
<text x="282.5" y="177.5">1</text>
<text x="289.3" y="174.7" transform="rotate(-90 289.3 174.7)">3</text>
<text x="252.5" y="182.3" transform="rotate(-90 252.5 182.3)">2</text>
<text x="289.3" y="182.3" transform="rotate(-90 289.3 182.3)">2</text>
</g>
<g font-size="1.8" fill="#0000c2">
<text x="209.5" y="68.8">Default</text>
<text x="209.5" y="70.9">GPIOs</text>
<text x="216.2" y="70.9">are</text>
<text x="217.5" y="68.8">to</text>
<text x="220.4" y="70.9">not</text>
<text x="220.5" y="68.8">RED when</text>
<text x="224.6" y="70.9">initialized</text>
<text x="261.6" y="89.9">V_{F}</text>
<text x="264.7" y="89.9">=</text>
<text x="267.5" y="89.9">2V</text>
<text x="271" y="89.9">nom</text>
<text x="209.5" y="146.3">Default</text>
<text x="209.5" y="148.3">GPIOs</text>
<text x="216.2" y="148.3">are</text>
<text x="217.5" y="146.3">to</text>
<text x="220.4" y="148.3">not</text>
<text x="220.5" y="146.3">RED when</text>
<text x="224.6" y="148.3">initialized</text>
<text x="261.6" y="167.4">V_{F}</text>
<text x="264.7" y="167.4">=</text>
<text x="267.5" y="167.4">2V</text>
<text x="271" y="167.4">nom</text>
</g>
<g font-size="1.8" fill="#725600">
<text x="152.7" y="80.9">LED1_GRN/~{RED}</text>
<text x="152.7" y="112.6">LED1_RED/~{GRN}</text>
<text x="152.7" y="158.3">LED2_GRN/~{RED}</text>
<text x="152.7" y="190.1">LED2_RED/~{GRN}</text>
</g>
</svg>
